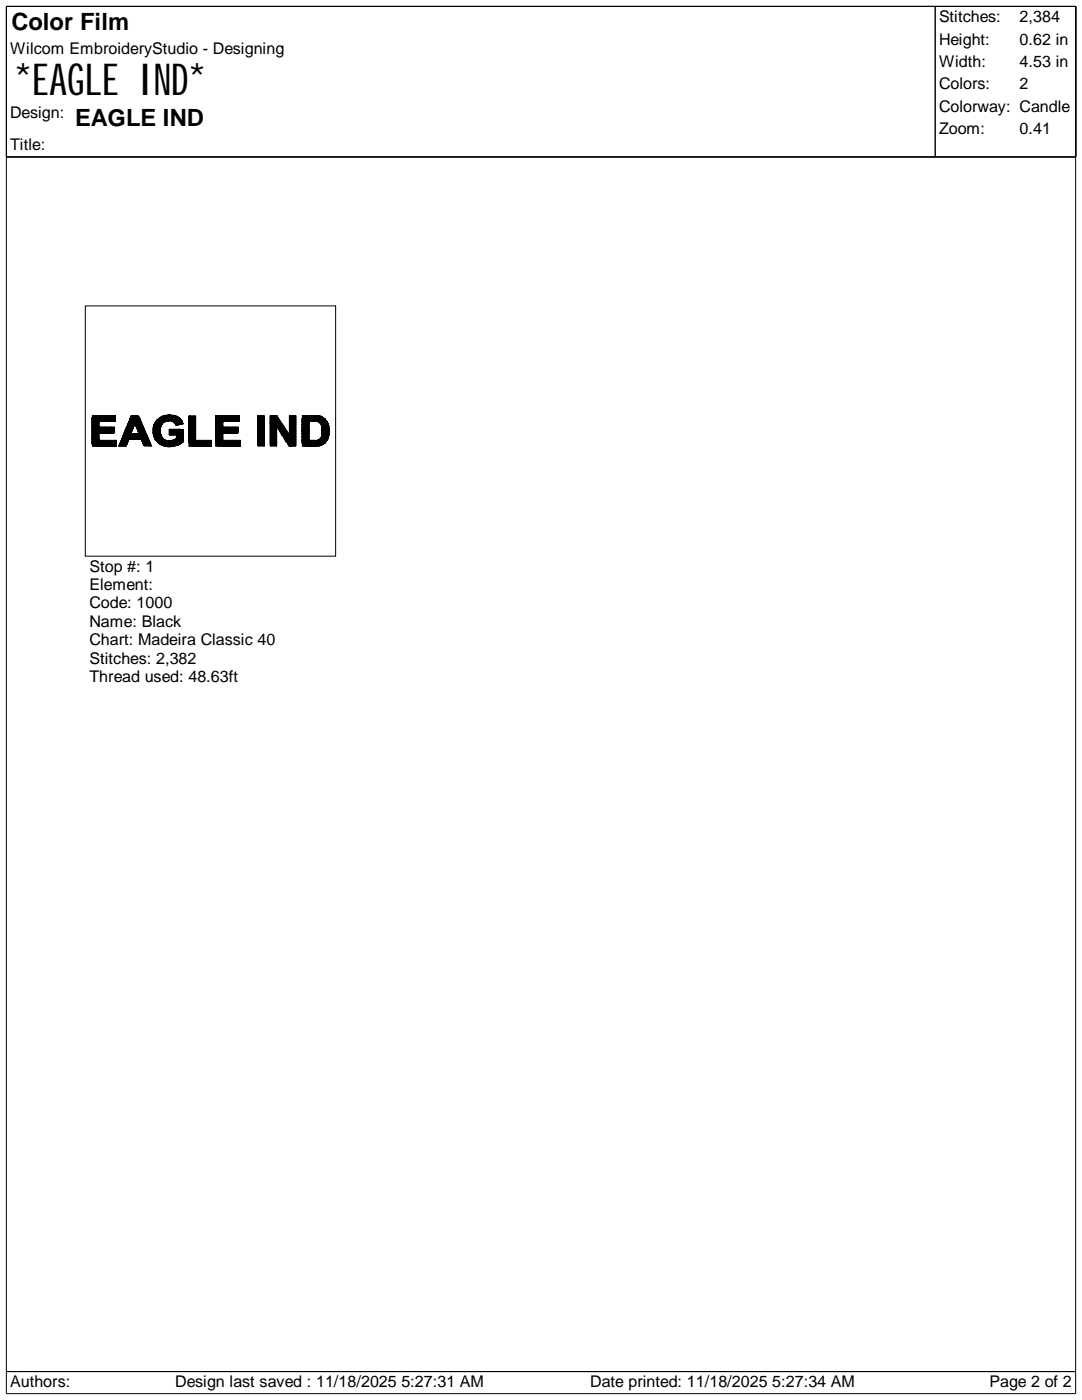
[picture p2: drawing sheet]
<svg xmlns="http://www.w3.org/2000/svg" width="216mm" height="279mm" viewBox="0 0 216 279" stroke-linecap="round" stroke-linejoin="round" font-family="sans-serif">
<g fill="none" stroke="#000" stroke-width=".2">
<path d="M1.3 1.3h213.3v276.8h-213.3zM186.6 1.3v30M1.3 31.3h213.3M17 61h50v50h-50zM18.5 83h4.5v1h-3.4v4h3.6v1h-4.7zM19.4 86.2l-.4 .2v2.1h4l.2 .5-.3-1-.3 1-.2-1-.4 1-.2-1-.4 1-.2-1-.4 1-.2-1-.4 1-.1-1-.5 1 .3-1-1 1 .7-1-1.1 .6 1.1-.8-1.1 .1 1.1-.4-1.1-.2 1.1-.3-1.1-.4 1.1-.3-1.1-.3 1.1-.3-1.1-.4 1.1-.3-1.1-.2 1.1-.4-1.1-.3 1.1 .1-1.1-.8 1.1 .6-.7-1 1 1-.3-1 .5 1 .1-1 .3 1 .3-1 .3 1 .2-1 .4 1 .2-1 .3 1 .3-1 .3 1 .2-1v1.2v-1.3l-.1 1.3v-1.3l-.1 1.3v-1.3l-.2 1.3v-1.3l-.1 1.3v-1.3l-.1 1.3v-1.3l-.2 1.3v-1.3l-.2 1.3v-1.3l-.1 1.3v-1.3l-.1 1.3v-1.3l-.2 1.3v-1.3l-.2 1.3v-1.3l-.1 1.3v-1.3l-.1 1.3v-1.3l-.2 1.3v-1.3l-.2 1.3v-1.3l-.1 1.3v-1.3l-.1 1.3v-1.3l-.2 1.3v-1.3l-.2 1.3v-1.3v1.3v-1.3l-.1 1.1-.1-1.1v.9l-.2-.9 .3 1.3-.5-1.3 .4 1.1-.5-1.1 .3 .8-.5-.8 .6 1.3-.9-1.3 .7 1-.9-1 .7 .8-.9-.8 1.2 1.2-1.4-1.2 1.2 1.1-1.2-.9 .9 .8-1-.6 1.5 .9-1.5-.7 1.3 .7-1.3-.5 1.2 .5-1.2-.4 1.5 .5-1.5-.3 1.3 .3-1.3-.1 1.2 .1h-1.2l1.5 .1h-1.5l1.5 .2h-1.5l1.5 .2h-1.5l1.5 .1h-1.5l1.5 .1h-1.5l1.5 .2h-1.5l1.5 .1h-1.5l1.5 .1h-1.5l1.5 .2h-1.5l1.5 .2h-1.5l1.5 .1h-1.5l1.5 .1h-1.5l1.5 .2h-1.5l1.5 .2h-1.5l1.5 .1h-1.5l1.5 .1h-1.5l1.5 .2h-1.5l1.5 .2h-1.5l1.5 .1h-1.5l1.5 .1h-1.5l1.5 .2h-1.5l1.5 .1h-1.5l1.5 .1h-1.5l1 .1-1 .1 1.4-.1-1.4 .3 1-.1-1 .2 1.5-.4-1.5 .6 1.1-.3-1.1 .5 1.3-.6-1.3 .7 1.1-.5-1 .8 1.4-1-1.4 1.2 1.2-1-1.1 1 1.1-1-.8 1 1.2-1.2-1 1.2 .8-1-.6 1 .6-.9-.4 1 .7-1.4-.5 1.4 .3-.9-.2 .9 .4-1.2-.2 1.2 .2-.9v.9l.1-1.4v1.4l.1-1.4v1.4l.2-1.4v1.4l.2-1.4v1.4v-1.4v1.4l.2-1.4v1.4l.2-1.4v1.4l.2-1.4v1.4v-1.4v1.4l.2-1.4v1.4l.2-1.4v1.4l.1-1.4v1.4l.1-1.4v1.4l.2-1.4v1.4l.1-1.4v1.4l.2-1.4v1.4l.1-1.4v1.4l.1-1.4v1.4l.2-1.4v1.4l.1-1.4v1.4l.1-1.4v1.4l.2-1.4v1.4v-1.4M19.6 85.3h3.3v1.1h-3.3zM22.9 86.4l-.2-.5h-3.1v.5l.2-1.1 .3 1.1 .2-1.1 .3 1.1 .3-1.1 .3 1.1 .2-1.1 .3 1.1 .3-1.1 .3 1.1 .2-1.1 .4 1.1v-1.2l-.2 1.3v-1.3l-.2 1.3v-1.3l-.1 1.3v-1.3l-.1 1.3v-1.3l-.2 1.3v-1.3l-.2 1.3v-1.3l-.1 1.3v-1.3l-.1 1.3v-1.3l-.2 1.3v-1.3l-.2 1.3v-1.3v1.3v-1.3l-.2 1.3v-1.3l-.2 1.3v-1.3l-.1 1.3v-1.3l-.1 1.3v-1.3l-.2 1.3v-1.3l-.1 1.3v-1.3l-.2 1.3v-1.3l-.1 1.3v-1.3l-.1 1.3v-1.3l-.2 1.3-.2-1.3v1.3v-1.3v1.3l.2-1.3v1.3M25.7 86.6h2.4l.3 1h-2.9zM25.7 84.2h1.3l-1.9 4.8h-1.3zM26 84.3l.2 .2-1.6 4.3 .5 .2-1.2-.4 1.5-.2-1.3-.3 1.5-.3-1.2-.3 1.4-.3-1.2-.2 1.5-.4-1.2-.2 1.3-.4-1.1-.2 1.4-.4-1.1-.3 1.4-.3-1.1-.3 1.3-.3h-1.4h1.5l-1.5 .1h1.5l-1.6 .2h1.5l-1.6 .2h1.5l-1.6 .1h1.5l-1.5 .2h1.5l-1.6 .1h1.6l-1.7 .2h1.6l-1.6 .1h1.6l-1.6 .2h1.5l-1.6 .2h1.5l-1.6 .1h1.6l-1.7 .1h1.6l-1.6 .2h1.5l-1.6 .2h1.6h-1.7h1.6l-1.6 .2h1.6l-1.6 .2h1.6l-1.7 .2h1.6h-1.7h1.6l-1.6 .2h1.6l-1.7 .2h1.6l-1.7 .1 1.6 .1-1.7 .2h1.6l-1.7 .2h1.7l-1.7 .1h1.7l-1.7 .1h1.6l-1.7 .2h1.6l-1.7 .2h1.7h-1.7h1.6l-1.7 .2h1.6l-1.7 .2h1.7h-1.7M26.1 84.1l-.4 .1h2.4l-2.2-.3 2-.3-1.8-.3 1.5-.3h-1.5l1.7 .1h-1.8l1.9 .2h-1.9l1.9 .2h-2l2.1 .1h-2.2l2.2 .1h-2.2l2.3 .2h-2.4l2.5 .2h-2.5l2.6 .1h-2.6"/>
<path d="M26.2 83h1.4l.5 1.2h-2.4zM26.8 84h1.2l2.1 5h-1.3zM26.8 84.2h1.5l-1.6-.1h1.5l-1.5-.1h1.4l-1.3 .2 1.6 .2h-1.6l1.6 .2h-1.6l1.6 .1h-1.5l1.6 .1h-1.5l1.6 .2h-1.6l1.6 .2h-1.5l1.6 .1h-1.5l1.6 .1h-1.5l1.6 .2h-1.6l1.6 .2h-1.6l1.7 .1h-1.6l1.6 .1h-1.6l1.7 .2h-1.6l1.6 .2h-1.5h1.6h-1.6l1.7 .2h-1.6l1.7 .2h-1.6l1.6 .2h-1.6h1.7h-1.6l1.6 .2h-1.6l1.7 .2h-1.6l1.6 .1h-1.6l1.7 .1h-1.6l1.7 .2h-1.6l1.7 .2h-1.7l1.7 .1h-1.6l1.7 .1h-1.6l1.7 .2h-1.7l1.7 .2h-1.7h1.7h-1.6l1.7 .2h-1.7l1.8 .2h-1.5l1.3-.4-1.6-.2 1.2-.3-1.4-.4 1.2-.3-1.5-.3 1.2-.3-1.4-.4 1.2-.2-1.5-.3 1.2-.4-1.4-.2 1.1-.4-1.4-.3 1.1-.4-1.3-.2 .6 .1 .8 1.8 .4 .1M28 86.4l.4 1.3-.5-1.3 .4 1.3-.5-1.3 .4 1.3-.5-1.3 .3 1.3-.4-1.3 .3 1.3-.5-1.3 .3 1.3-.4-1.3 .2 1.3-.2-1.3 .1 1.3-.3-1.3 .2 1.3-.3-1.3 .1 1.3-.2-1.3 .1 1.3-.2-1.3v1.3l-.1-1.3v1.3l-.1-1.3-.1 1.3-.1-1.3-.1 1.3v-1.3l-.1 1.3v-1.3l-.1 1.3v-1.3l-.2 1.3 .1-1.3-.3 1.3 .2-1.3-.3 1.3 .1-1.3-.2 1.2 .5-1 .1 1 .3-1 .3 1 .2-1 .4 1v-1l.6 1v-1l.5 1-.2-.2M31.5 83.8a3.5 3.5 0 0 1 4.4-.2l.5 1.1-1.3 .1a1.76 1.76 0 0 0-2.2-.7 1.76 1.76 0 0 0-1 2.2 2 2 0 0 0 1.3 1.7 2 2 0 0 0 2.1-.5v-.7h-1.5v-1h2.7v2.4a4.2 4.2 0 0 1-4.9 .2 3.2 3.2 0 0 1-.1-4.6zM36.1 85.9l-.2 .3v1.7a3.1 3.1 0 0 1-3.9 0 2.61 2.61 0 0 1-.4-3.4 2.61 2.61 0 0 1 3.4-.8l.5 .4 .2 .6h.7l-1.3 .1 1.1-.7-1.2 .4 .9-.9-1.2 .6 .8-1-1 .9 .4-1.1-.8 1 .2-1.1-.4 1-.2-1-.3 1-.3-.9v1l-.6-.9 .3 1.1-.8-.9 .5 1.1-1-.7 .8 1-1.1-.5 .9 .7-1.3-.2 1.2 .6h-1.4l1.3 .4-1.3 .1 1.3 .3-1.3 .3h1.3l-1.2 .6 1.3-.2-1.1 .7 1.3-.4-1 .9 1.1-.5-.6 .9 .9-.7-.4 1 .7-.8-.1 1 .5-.9 .1 1.1 .3-1 .3 1v-1l.5 .9v-1l.6 .9-.3-1.1 .8 .8-.5-1 1.1 .8-.9-.9 1.2 .4-1.2-.6h1.2l-1.2-.3 1.2-.2-1.2 .1 1.2-.8-1.2 .7 .8-1-1 1 .4-1-.5 1-.1-1-.3 1-.2-1-.4 1-.2-1.2v1.3l.2-1.3v1.3l.1-1.3v1.3l.1-1.3v1.3l.2-1.3v1.3l.1-1.3v1.3l.1-1.3v1.3l.2-1.3v1.3l.2-1.3v.9l.1-.9-.1 1.2 .3-1.2-.3 1.3 .5-1.3-.4 .8 .5-.8-.5 1.2 .7-1.2-.5 .9 .7-.9-.9 1.3 1.1-1.2-.8 .9 1-.9-1 .9 1.3-.9-1.6 1.2 1.6-1-1.1 .7 1.1-.5-1.2 .6 1.2-.4-1.5 .6 1.5-.5-1.1 .4 1.1-.2-1.6 .4 1.6-.2-1.1 .2h1.1h-1.4l1.4 .1-1.1-.1 1.1 .3-1.6-.2 1.6 .4-1.3-.3 1.3 .4-1.6-.4 1.6 .6-1.6-.5 1.6 .8-1.2-.6 1.2 .7-1.6-.7 1.4 .9-.9-.6 .7 .7-1.2-.9 1.1 1-1.2-1.1 1.1 1.1-1-.8 .8 .9-1-1.1 .8 1.2-.7-1 .6 1.1-.8-1.3 .7 1.3-.8-1.2 .6 1.3-.7-1.3 .5 1.3-.6-1.3 .5 1.4-.6-1.3 .3 1.4-.4-1.4 .2 1.4-.3-1.3 .2 1.3-.3-1.3 .2 1.3-.3-1.3 .1 1.3-.1-1.3v1.3l-.1-1.3-.1 1.3v-1.3l-.2 1.3 .1-1.3-.3 1.3 .2-1.3-.2 1.3 .1-1.3-.3 1.3 .2-1.3-.4 1.3 .4-1.3-.5 1.3 .4-1.3-.5 1.2 .4-1.3-.6 1.3 .5-1.3-.7 1.2 .6-1.2-.7 1.1 .6-1.2-.7 1.2 .7-1.2-.9 1.1 .8-1.2-.9 1.1 .9-1.1-1.1 1 1-1.1-1 1.1 .9-1.1-1.1 1 1.1-1-1.2 .8 1.1-.9-1.2 .8 1.1-.9-1.2 .8 1.2-.9-1.3 .8 1.2-.8-1.3 .7 1.3-.8-1.4 .6 1.4-.7-1.5 .6 1.5-.6-1.6 .5 1.5-.6-1.5 .5 1.5-.6-1.6 .4 1.6-.5-1.6 .3 1.6-.4-1.6 .4 .7-.3a2.53 2.53 0 0 1 1.1-2.9 2.53 2.53 0 0 1 3.1 .3l.2 .6-.6 .2 1.5-.3-1.6 .2 1.5-.5-1.3 .3 1.2-.4-1.5 .5 1.5-.7-1.3 .5 1.2-.6-1.5 .6 1.4-.8-1.1 .6 1.1-.6-1.5 .7 1.3-.9-1.1 .7 1-.8-1.3 .9 1.2-1-1 .8 .8-.9-1.1 1 1.1-1.1-1 1 .8-1-1 1.1 .8-1.2-1 1.2 .8-1.3-.7 1 .5-1-.7 1.2 .5-1.3-.5 1.1 .4-1.1-.5 1.3 .4-1.3-.4 .9 .2-.9-.4 1.3 .2-1.4-.2 1.2 .1-1.2-.2 1.4v-1.4l-.1 1.4-.1-1.4-.1 1.4-.1-1.3 .1 1.3-.3-1.3 .2 1.4-.4-1.4 .3 1.4-.4-1.3 .3 1.3-.4-1.3 .3 1.3-.5-1.2 .4 1.2-.6-1.2 .6 1.3-.6-1.2 .5 1.2-.7-1.2 .6 1.3-.8-1.2 .7 1.2-.8-1.1 .5 .9-.6-.8 .8 1.2-.9-1.1 .7 .9-.8-.8 .9 1.1-1.1-1 1.1 1.1-1.2-1 .9 .8-.9-.7 1.1 .9-1.2-.8 1 .8-1.1-.6 1.3 .8-1.4-.8 1 .7-1.1-.5 1.4 .7-1.5-.5 1.5 .6-1.6-.5 1.6 .6-1.6-.5 1.5 .5-1.5-.3 1.5 .5-1.6-.2 1.6 .4-1.6-.3 1.6 .4-1.6-.2 1.6 .3-1.6-.2 1.6 .2h-1.6l1.6 .1h-1.6l1.6 .1-1.6 .1h1.6l-1.6 .2 1.6-.1-1.6 .1h1.6l-1.6 .2 1.6-.2-1.5 .4 1.5-.3-1.5 .5M37.8 83.1h1.2v4.9h3.2v1h-4.4zM38 83.2l.4 .2v5.1h3.7l.1 .5-.3-1-.2 1-.4-1-.2 1-.3-1-.3 1-.3-1-.2 1-.3-1-.2 1-.1-1-.5 1 .3-1-1 1 .8-1-1.2 .6 1.2-.9-1.2 .2 1.2-.4-1.2-.2 1.2-.3-1.2-.3 1.2-.3-1.2-.3 1.2-.3-1.2-.3 1.2-.3-1.2-.4 1.2-.2-1.2-.4 1.2-.2-1.2-.3 1.2-.3-1.2-.3h1.3h-1.5l1.5 .1h-1.5l1.5 .1-1.5 .1 1.5 .1h-1.5l1.5 .2h-1.5l1.5 .1h-1.5l1.5 .1-1.5 .1 1.5 .1h-1.5l1.5 .1h-1.5l1.5 .1-1.5 .1 1.5 .1h-1.5l1.5 .2h-1.5l1.5 .1h-1.5l1.5 .1-1.5 .1 1.5 .1h-1.5l1.5 .2h-1.5h1.5l-1.5 .1 1.5 .1-1.5 .1 1.5 .1h-1.5l1.5 .1-1.5 .1h1.5l-1.5 .1 1.5 .1-1.5 .1 1.5 .1h-1.5l1.5 .1h-1.5l1.5 .1-1.5 .1 1.5 .1-1.5 .1h1.5l-1.5 .1 1.5 .1h-1.5l1.5 .1-1.5 .1h1.5l-1.5 .2h1.5l-1.5 .1h1.5l-1.5 .1h1.3l-1.3 .2 1.5-.2-1.5 .4 1.3-.3-1.3 .4 1.2-.3-1.2 .5 1.5-.6-1.4 .8 1.2-.5-1.2 .6 1-.5-1 .8 1.4-1-1.4 1.2 1.2-1-1.1 1 1.1-1-.8 1 1.2-1.2-.9 1.2 .7-1-.6 1 .6-.9-.4 1 .7-1.4-.5 1.4 .4-1.1-.3 1.1 .4-1.2-.2 1.2 .3-1.1-.1 1.1 .1-1.4v1.4l.1-1.4v1.4l.2-1.4v1.4l.2-1.4v1.4l.1-1.4v1.4l.1-1.4v1.4l.2-1.4v1.4l.2-1.4v1.4v-1.4v1.4l.2-1.4v1.4l.2-1.4v1.4l.1-1.4v1.4l.2-1.4v1.4l.1-1.4v1.4l.2-1.4v1.4l.1-1.4v1.4l.2-1.4v1.4l.2-1.4v1.4l.1-1.4v1.4M43.2 83h4.6v1h-3.4v4h3.5v1h-4.7zM44.1 86.2l-.3 .2v2.1h4l.1 .5-.2-1-.4 1-.2-1-.4 1-.2-1-.4 1-.2-1-.3 1-.3-1-.3 1-.2-1-.4 1 .2-1-1 1 .8-1-1.2 .6 1.2-.8-1.2 .1 1.2-.4-1.2-.2 1.2-.3-1.2-.4 1.2-.3-1.2-.3 1.2-.3-1.2-.4 1.2-.3-1.2-.2 1.2-.4-1.2-.3 1.2 .1-1.2-.8 1.2 .6-.8-1 1 1-.2-1 .4 1 .2-1 .2 1 .4-1 .2 1 .3-1 .3 1 .3-1 .2 1 .3-1 .3 1 .3-1v1.2v-1.3l-.1 1.3v-1.3l-.2 1.3v-1.3l-.2 1.3v-1.3l-.1 1.3v-1.3l-.1 1.3v-1.3l-.2 1.3v-1.3l-.2 1.3v-1.3l-.1 1.3v-1.3l-.1 1.3v-1.3l-.2 1.3v-1.3l-.2 1.3v-1.3v1.3v-1.3l-.2 1.3v-1.3l-.2 1.3v-1.3l-.1 1.3v-1.3l-.1 1.3v-1.3l-.2 1.3v-1.3l-.2 1.3v-1.3l-.1 1.3v-1.3l-.1 1.3v-1.3l-.1 1.1-.1-1.1v.9l-.2-.9 .2 1.3-.3-1.3 .3 1.1-.5-1.1 .2 .8-.5-.8 .7 1.3-.8-1.3 .6 1-.9-1 .7 .8-.9-.8 1.2 1.2-1.5-1.2 1.4 1.1-1.4-.9 1 .8-1-.6 1.5 .9-1.5-.7 1.3 .7-1.3-.5 1.2 .5-1.2-.4 1.5 .5-1.5-.3 1.3 .3-1.3-.1 1.2 .1h-1.2l1.5 .1h-1.5l1.5 .2h-1.5l1.5 .2h-1.5l1.5 .1h-1.5l1.5 .1h-1.5l1.5 .2h-1.5l1.5 .1h-1.5l1.5 .1h-1.5l1.5 .2h-1.5l1.5 .2h-1.5l1.5 .1h-1.5l1.5 .1h-1.5l1.5 .2h-1.5l1.5 .2h-1.5l1.5 .1h-1.5l1.5 .1h-1.5l1.5 .2h-1.5l1.5 .2h-1.5l1.5 .1h-1.5l1.5 .1h-1.5l1.5 .2h-1.5l1.5 .1h-1.5l1.5 .1h-1.5l1 .1-1 .1 1.4-.1-1.4 .3 1-.1-1 .2 1.5-.4-1.5 .6 1.1-.3-1.1 .5 1.4-.6-1.4 .7 1.1-.5-1.1 .8 1.5-1-1.5 1.2 1.3-1-1 1 1.1-1-.9 1 1.2-1.2-1 1.2 .8-1-.6 1 .6-.9-.4 1 .7-1.4-.5 1.4 .3-.9-.2 .9 .4-1.2-.2 1.2 .2-.9v.9l.1-1.4v1.4l.1-1.4v1.4l.2-1.4v1.4l.2-1.4v1.4l.1-1.4v1.4l.1-1.4v1.4l.2-1.4v1.4l.2-1.4-.1 1.4 .2-1.4v1.4l.1-1.4v1.4l.2-1.4v1.4l.1-1.4v1.4l.2-1.4v1.4l.1-1.4v1.4l.1-1.4v1.4l.2-1.4v1.4l.1-1.4v1.4l.1-1.4v1.4l.2-1.4v1.4l.2-1.4v1.4l.1-1.4v1.4l.1-1.4v1.4v-1.4M44.2 85.3h3.4v1.1h-3.4zM47.6 86.4l-.2-.5h-3l-.2 .5 .3-1.1 .3 1.1 .2-1.1 .3 1.1 .3-1.1 .3 1.1 .2-1.1 .3 1.1 .3-1.1 .3 1.1 .2-1.1 .4 1.1v-1.2l-.2 1.3v-1.3l-.2 1.3v-1.3l-.1 1.3v-1.3l-.1 1.3v-1.3l-.2 1.3v-1.3l-.1 1.3v-1.3l-.2 1.3v-1.3l-.1 1.3v-1.3l-.2 1.3v-1.3l-.1 1.3v-1.3l-.2 1.3v-1.3l-.1 1.3v-1.3l-.2 1.3v-1.3l-.1 1.3v-1.3l-.1 1.3v-1.3l-.2 1.3v-1.3l-.2 1.3v-1.3v1.3v-1.3l-.2 1.3v-1.3l-.2 1.3v-1.3l-.1 1.3-.3-1.3v1.3l.2-1.3v1.3l.1-1.3v1.3"/>
<path d="M51.5 83h1.2v6h-1.2zM52.8 83h-1.5l1.5 .1h-1.5l1.5 .2h-1.5l1.5 .2h-1.5l1.5 .2h-1.5l1.5 .1h-1.5l1.5 .1h-1.5l1.5 .2h-1.5l1.5 .1h-1.5l1.5 .2h-1.5l1.5 .2h-1.5l1.5 .1h-1.5l1.5 .1h-1.5l1.5 .2h-1.5l1.5 .2h-1.5l1.5 .1h-1.5l1.5 .1h-1.5l1.5 .2h-1.5l1.5 .2h-1.5l1.5 .1h-1.5l1.5 .1h-1.5l1.5 .2h-1.5l1.5 .2h-1.5h1.5h-1.5l1.5 .2h-1.5l1.5 .2h-1.5l1.5 .2h-1.5h1.5h-1.5l1.5 .2h-1.5l1.5 .2h-1.5l1.5 .1h-1.5l1.5 .1h-1.5l1.5 .2h-1.5l1.5 .2h-1.5l1.5 .1h-1.5l1.5 .1h-1.5l1.5 .2h-1.5l1.5 .2h-1.5h1.5h-1.5l1.5 .2h-1.5l1.5 .2h-1.3l1.2-.4-1.2-.2 1.2-.3-1.2-.3 1.2-.3-1.2-.3 1.2-.2-1.2-.4 1.2-.2-1.2-.4 1.2-.2-1.2-.4 1.2-.2-1.2-.4 1.2-.2-1.2-.4 1.2-.3-1.2-.2 1.2-.4-1.2-.3 .6 .1v5.7l-.6 .2M53.8 84.4h1.5h-1.5l1.5 .2h-1.5l1.5 .1h-1.5l1.5 .1h-1.5l1.5 .2h-1.5l1.5 .2h-1.5l1.5 .1h-1.5l1.5 .1h-1.5l1.5 .2h-1.5l1.5 .2h-1.5l1.5 .1h-1.5l1.5 .1h-1.5l1.5 .2h-1.5l1.5 .2h-1.5h1.5h-1.5l1.5 .2h-1.5l1.5 .2h-1.5l1.5 .2h-1.5h1.5h-1.5l1.5 .2h-1.5l1.5 .2h-1.5l1.5 .1h-1.5l1.5 .1h-1.5l1.5 .2h-1.5l1.5 .2h-1.5l1.5 .1h-1.5l1.5 .1h-1.5l1.5 .2h-1.5l1.5 .2h-1.5h1.5h-1.5l1.5 .2h-1.5l1.5 .2h-1.4l1.2-.4-1.2-.3 1.2-.3-1.2-.3 1.2-.3-1.2-.4 1.2-.3-1.2-.3 1.2-.4-1.2-.3 1.2-.3-1.2-.3 1.2-.3-1.2-.4 .6 .2v4.2l-.6 .2M53.9 84.4h1.2v4.6h-1.2zM53.9 83h1.3l1 1.6h-2.3zM54.3 84.4l1.9 .1-2.3 .1 2.1-.3-2.1-.2 1.8-.3-1.8-.3 1.5-.3-1.5-.2h1.5h-1.6l1.7 .1h-1.7l1.7 .2h-1.7l1.8 .1h-1.8l1.9 .2h-1.9l2 .1h-2l2.1 .1h-2.1l2.2 .2h-2.2l2.2 .2h-2.2h2.3h-2.3l2.4 .2h-2.4l2.5 .2h-2.5h2.4l-.6 .1 2 2.9 .7 .2-1.6-.3 1.2-.4-1.6-.3 1.2-.4-1.5-.2 1.1-.3-1.6-.4 1.1-.3-1.5-.4 1.1-.2h-1.4l1.6 .1h-1.5l1.7 .1h-1.7l1.7 .2h-1.6l1.7 .2h-1.6l1.7 .1h-1.6l1.7 .1h-1.6l1.7 .2h-1.5l1.6 .1h-1.6l1.7 .2h-1.6l1.7 .1h-1.6l1.7 .2h-1.6l1.7 .1h-1.6l1.7 .1h-1.6l1.7 .2h-1.7l1.8 .2h-1.7l1.8 .1h-1.7l1.8 .1h-1.6l1.7 .2h-1.6l1.7 .2h-1.6l1.7 .1h-1.7l1.8 .1h-1.7l1.8 .2h-1.7h1.7M54.9 84.6l2.1 3.2h1.3l-2.1-3.2M56.9 87.6h2.1v1.4h-1.3zM59 87.6v-4.6h-1.2v4.6h-1.1h2.4l-2.3 .2h2.3l-2.2 .2h2.2l-2.1 .1h2.1l-2 .1h2l-1.9 .2h1.9l-1.8 .2h1.8h-1.7h1.7l-1.6 .2h1.6l-1.5 .2h1.5h-1.4l1.3-.4-1.7-.3 1.7-.3-2.1-.4 2.1 .1-.3 .1M59.1 83h-1.4h1.4l-1.4 .1h1.4l-1.4 .2h1.4l-1.4 .1h1.4l-1.4 .2h1.4l-1.4 .1h1.4l-1.4 .2h1.4l-1.4 .1h1.4l-1.4 .2h1.4l-1.4 .1h1.4l-1.4 .1h1.4l-1.4 .2h1.4l-1.4 .2h1.4h-1.4h1.4l-1.4 .2h1.4l-1.4 .2h1.4l-1.4 .1h1.4l-1.4 .1h1.4l-1.4 .2h1.4l-1.4 .2h1.4l-1.4 .1h1.4l-1.4 .1h1.4l-1.4 .2h1.4l-1.4 .2h1.4l-1.4 .1h1.4l-1.4 .1h1.4l-1.4 .2h1.4l-1.4 .2h1.4l-1.4 .1h1.4l-1.4 .1h1.4l-1.4 .2h1.4l-1.4 .1h1.4l-1.4 .1h1.3l-1.2-.2 1.2-.3-1.2-.3 1.2-.3-1.2-.3 1.2-.3-1.2-.3 1.2-.3-1.2-.3 1.2-.2-1.2-.4 1.2-.2-1.2-.3 1.2-.3-1.2-.3 1.2-.3-.6 .1v4.3l-.3 .1M60.2 86h1.5l-1.5 .2h1.5l-1.5 .2h1.5l-1.5 .1 1.5-.1-1.5 .2h1.5l-1.5 .2h1.5l-1.5 .2h1.5l-1.5 .1h1.5l-1.5 .1h1.5l-1.5 .2h1.5l-1.5 .1h1.5l-1.5 .2h1.1l-1.1 .2 1.4-.2-1.4 .3 1.5-.3-1.5 .4 1.1-.2-1.1 .4 1.4-.5-1.4 .7 1.5-.7-1.4 .9 1-.6-1 .8 1.3-.9-1.3 1.1 1.4-1.2-1.2 1.2 1-.9-.8 .9 1-1-.7 1 .6-1-.5 1 .8-1.3-.6 1.3 .5-.9-.3 1 .4-1.1-.3 1.1 .4-1.4-.2 1.4 .2-1.1v1.1l.1-1.4v1.4l.1-1.4 .1 1.4v-1.4l.2 1.4v-1.4l.1 1.4v-1.4l.1 1.4v-1.4l.2 1.4-.1-1.4 .3 1.4-.1-1.4 .2 1.4-.1-1.1 .2 1.1-.1-1.4 .3 1.3-.2-1 .4 1-.4-1.3 .5 1.3-.4-1.1 .5 1-.5-1.3 .7 1.3-.4-1 .6 .9-.7-1.2 .8 1.1-.6-1 .7 .9-.8-1.1 1 1-.8-.8 .9 .8-1-1.1 1.1 1-.9-.9 1 .8-1.1-.9 1.2 .7-.8-.7 .9 .6-1.3-.8 1.4 .7-1.1-.6 1.2 .5-1.4-.7 1.4 .5-1-.5 1.1 .4-1.4-.6 1.4 .5-1.4-.5 1.5 .3-1.5-.4 1.5 .3-1.4-.4 1.5 .2-1.5-.3 1.5 .2-1.5-.3 1.5 .1-1.5-.3 1.6 .2-1.6-.2h1.6l-1.6-.1h1.6l-1.6-.1 1.6-.1-1.6-.1 1.6-.1h-1.6h1.6h-1.6l1.6-.2-1.6 .1 1.6-.3-1.6 .2 1.5-.4-1.5 .3 1.5-.3-1.5 .2 1.5-.4-1.5 .3 1.5-.5-1.5 .4 1.4-.6-1.5 .5 1.4-.7-1.2 .5 1.1-.7-1.3 .7 1.3-.8-1.1 .6 1-.7-1.3 .7 1.3-.8-1.3 .8 1.1-1-1.1 1 1-1.1-1.1 1 1-1.1-1 1 1-1.1-1.1 1 .9-1.1-.9 1.1 .8-1.2-.8 1.1 .6-1.2-.7 1.2 .6-1.3-.7 1.2 .6-1.2-.6 1.1 .5-1.2-.6 1.2 .4-1.2-.5 1.2 .4-1.3-.5 1.3 .3-1.3-.4 1.3 .2-1.3-.2 1.3 .1-1.3-.2 1.3 .1-1.3-.2 1.3v-1.3l-.1 1.3-.1-1.3v1.3l-.1-1.3v1.3l-.1-1.3 .1 1.3-.3-1.3 .1 1.3-.3-1.3 .2 1.3-.3-1.3 .2 1.3-.4-1.3 .3 1.3-.4-1.3 .3 1.3-.5-1.3 .3 1-.4-1 .5 1.3-.7-1.3 .4 .9-.6-.9 .6 1-.8-1 1 1.2-1.2-1.2 .9 .9-1.1-.9 1.1 1-1.3-1 1.4 1.2-1.4-1 1.2 .8-1.2-.6 1.4 .9-1.5-.7 1 .5-1-.3 1.4 .5-1.4-.4 1.5 .4-1.5-.2 1.1 .2h-1.1l1.4 .1-1.4-.1 1.5 .1-1.5 .1 1.5 .1-1.5 .1h1.5l-1.5 .2h1.5h-1.5l1.5 .1-1.5 .1h1.5l-1.5 .2h1.5l-1.5 .1h1.5l-1.5 .1h1.5l-1.5 .2h1.5l-1.5 .2h1.5l-1.5 .1h1.5l-1.5 .1h1.5h-1.5l1.4 .3-1.2 .2 1.2 .3-1.2 .2 1.2 .3-1.2 .3 1.2 .1-1.2 .4 1.2-.3-1.2 .8 1.2-.6-.7 1 .9-1-.2 1 .5-1 .1 1 .3-1 .3 1 .2-1 .4 1-.1-1.1 .7 .9-.3-1 .8 .8-.6-1 1 .6-.8-.9 1.2 .4-1-.7 1.2 .1-1.2-.5h1.3l-1.3-.4 1.3-.3-1.3-.1 1.3-.5h-1.3l1.2-.5-1.2 .2 1-.8-1.2 .5 .8-1-1 .7 .5-1-.7 .8 .2-1.1-.6 1v-1.1l-.3 1-.3-1-.1 1-.5-1v1l-.5-1 .2 1-1-1 .8 1-1.2-.7 1.2 .9-1.2-.3 1.2 .4-1.2 .1 1.2 .4-1.2 .2 1.2 .3-1.2 .2 1.2 .3-1.2 .2M60.4 83h.2a8.7 8.7 0 0 1 3.5 .2 3.3 3.3 0 0 1 1.2 4.4 2.39 2.39 0 0 1-2.5 1.4h-2.4z"/>
<path d="M60.4 86h1.2M61.6 84a3.3 3.3 0 0 1 2.3 .4 3.3 3.3 0 0 1 0 3.2l-.8 .4h-1.5zM1.3 273.7h213.3"/>
</g>
<text font-size="8.8" x="3" y="19.1">*EAGLE IND*</text>
<g font-size="4.7">
<text x="2.3" y="5.9">Color Film</text>
<text x="15" y="25.1">EAGLE IND</text>
</g>
<g font-size="3.2">
<text x="187.4" y="4.4">Stitches:</text>
<text x="203.5" y="4.4">2,384</text>
<text x="2" y="10.8">Wilcom EmbroideryStudio - Designing</text>
<text x="187.4" y="8.9">Height:</text>
<text x="203.5" y="8.9">0.62 in</text>
<text x="187.4" y="13.3">Width:</text>
<text x="187.4" y="17.8">Colors:</text>
<text x="203.5" y="13.3">4.53 in</text>
<text x="203.5" y="17.8">2</text>
<text x="2" y="23.5">Design:</text>
<text x="187.4" y="22.3">Colorway: Candle</text>
<text x="2" y="30">Title:</text>
<text x="187.4" y="26.7">Zoom:</text>
<text x="203.5" y="26.7">0.41</text>
<text x="17.9" y="114.1">Stop #: 1</text>
<text x="17.9" y="117.8">Element:</text>
<text x="17.9" y="121.4">Code: 1000</text>
<text x="17.9" y="125.1">Name: Black</text>
<text x="17.9" y="128.8">Chart: Madeira Classic 40</text>
<text x="17.9" y="132.4">Stitches: 2,382</text>
<text x="17.9" y="136.1">Thread used: 48.63ft</text>
<text x="2" y="276.8">Authors:</text>
<text x="35" y="276.8">Design last saved : 11/18/2025 5:27:31 AM</text>
<text x="117.8" y="276.8">Date printed: 11/18/2025 5:27:34 AM</text>
<text x="197.4" y="276.8">Page 2 of 2</text>
</g>
</svg>
